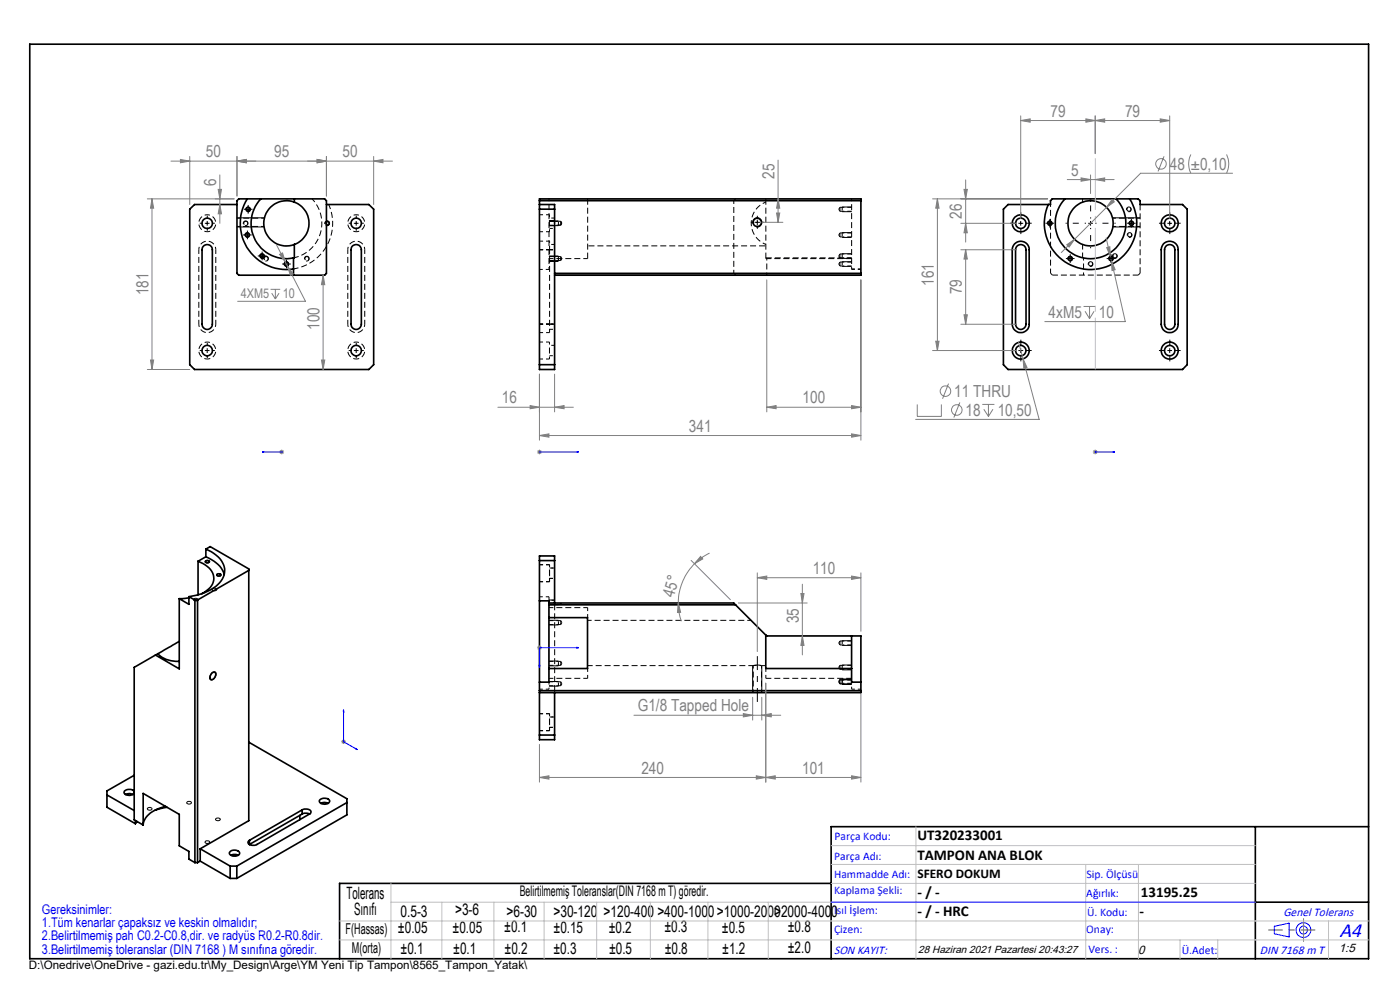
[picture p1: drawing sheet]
<svg xmlns="http://www.w3.org/2000/svg" width="297mm" height="210mm" viewBox="0 0 297 210" stroke-linecap="round" stroke-linejoin="round" font-family="sans-serif">
<g fill="none" stroke="#000" stroke-width=".21" stroke-dasharray="1.3 .6" stroke-dashoffset=".7" stroke-linecap="butt">
<path d="M44 45.6a1.8 1.8 0 0 0-1.6 2.6 1.8 1.8 0 0 0 3 .2 1.8 1.8 0 0 0-1.1-2.8h-.3M45.8 53a1.8 1.8 0 0 0-1.8-1.8 1.8 1.8 0 0 0-1.8 1.8M75.6 45.6a1.8 1.8 0 0 0-1.6 2.6 1.8 1.8 0 0 0 3 .2 1.8 1.8 0 0 0-1.1-2.8h-.3M77.4 53a1.8 1.8 0 0 0-1.8-1.8 1.8 1.8 0 0 0-1.8 1.8M116.6 45.6v3.6M162.7 54.7v3.7M222.9 43.4v3.6M229.9 54.7v3.7M42.2 68.8a1.8 1.8 0 0 0 1.8 1.8 1.8 1.8 0 0 0 1.8-1.8M44 72.6a1.8 1.8 0 0 0-1.6 2.6 1.8 1.8 0 0 0 3 .2 1.8 1.8 0 0 0-1.1-2.8h-.3M73.8 68.8a1.8 1.8 0 0 0 1.8 1.8 1.8 1.8 0 0 0 1.8-1.8M75.6 72.6a1.8 1.8 0 0 0-1.6 2.6 1.8 1.8 0 0 0 3 .2 1.8 1.8 0 0 0-1.1-2.8h-.3"/>
<path d="M116.6 72.6v3.6M116.6 119.8v3.6M116.5 144.7v1.5M116.6 151.4v3.6M180.7 146.2v-1.5"/>
</g>
<g fill="none" stroke="#000" stroke-width=".21" stroke-dasharray="1.3 .6" stroke-dashoffset=".5" stroke-linecap="butt">
<path d="M69.3 47a.42 .42 0 0 0-.3 .4 .42 .42 0 0 0 .3 .3M114.5 53h2.1M114.5 49.2h2.1M116.6 45.6h-2.1M116.6 48.5h1.1M116.6 53h1.1M116.6 51.2h-2.1M117.7 51.9h-1.1M117.7 46.3h-1.1M118.5 47.9v-1M118.5 55.3v-1M162.5 42.9a4.8 4.8 0 0 0-3.1 4.5 4.8 4.8 0 0 0 3.1 4.4"/>
<path d="M178.7 55.5v1M178.7 53.8v1M178.7 49.3v1M178.7 43.9v1M114.5 68.8h2.1M114.5 70.6h2.1M114.5 76.2h2.1M116.6 72.6h-2.1M116.6 75.5h1.1M116.6 68.8h-2.1M116.6 68.8h1.1M116.6 69.9h1.1"/>
<path d="M117.7 68.8h-1.1M117.7 73.3h-1.1M114.5 119.8h2.1M116.6 119.8h-2.1M114.5 123.4h2.1M116.6 122.7h1.1M116.6 120.5h1.1M117.7 120.5h-1.1M118.5 132.6v-1M124.7 128.9v2.1M178.7 135.9v1M114.5 155h2.1"/>
<path d="M114.5 151.4h2.1M116.6 151.4h-2.1M116.6 154.3h1.1M116.6 152.1h1.1M117.7 152.1h-1.1M118.5 145.5v-1M118.5 141.2v-1M124.7 141.8v2.1M161.5 141.2h1M162.5 143.9v-2.1M178.7 141.1v1M178.7 144.2v1"/>
<path d="M178.7 144v1"/>
</g>
<path d="M116.6 51.2v1.8M116.6 68.8v1.8M116.6 119.8v1.8M116.6 121.6v1.8M116.6 153.2v1.8M116.6 151.4v1.8M161.5 141.2h-1.7" fill="none" stroke="#000" stroke-width=".21" stroke-dasharray="1.3 .6" stroke-dashoffset=".9" stroke-linecap="butt"/>
<g fill="none" stroke="#000" stroke-width=".21" stroke-dasharray="1.3 .6" stroke-dashoffset=".4" stroke-linecap="butt">
<path d="M62.5 54.7a7.5 7.5 0 0 0 3.7-12.5M118.9 46.9v.9M118.9 54.4v.9M118.9 47l.2 .3-.2 .4M178.2 50.3v-.9M178.2 44.8v-.8M178.2 54.7v-.8M178.2 56.4v-.8M229.7 42.2v.7M42.2 68.8v-15.8M45.8 68.8v-15.8M73.8 68.8v-15.8"/>
<path d="M77.4 68.8v-15.8M116.6 68.8v-15.8M116.5 126.6v.8M159.4 131.6h-34.7M178.2 136.8v-.8M159.8 141.2l.9-.1M160.7 141.1l.8 .1M178.2 144.9v-.8M178.2 142v-.9"/>
</g>
<g fill="none" stroke="#000" stroke-width=".21" stroke-dasharray="1.3 .6" stroke-dashoffset=".6" stroke-linecap="butt">
<path d="M50.3 48h5.7M56.1 46.3h-5.8M114.5 57.2h2M117.7 47h1.2M118.9 47.7h-1.2M155.7 58v-15.4M180.7 57.2h2M182.7 57h-2M236.1 48h5.8M241.9 46.3h-5.9M116.5 126.6h-2M117.7 127.3h-1.2"/>
<path d="M114.5 146.2h2M159.8 141.2v5.7M161.5 146.9v-5.7M180.7 146.2h2"/>
</g>
<path d="M116.5 42.2v15M180.7 57.2v-15" fill="none" stroke="#000" stroke-width=".21" stroke-dasharray="1.3 .6" stroke-dashoffset=".8" stroke-linecap="butt"/>
<g fill="none" stroke="#000" stroke-width=".21" stroke-dasharray="1.3 .6" stroke-linecap="butt">
<path d="M118.9 47.8l.3-.4M118.9 55.3l.3-.5M119.2 47.4l-.3-.5M119.2 54.8l-.3-.4M124.7 42.2v12.7M155.7 58l.4 .4M156.1 42.2l-.4 .4M162.5 54.9v-12.7M162.7 54.7h-.2M177.9 49.8l.3 .5M177.9 44.4l.3 .4M177.9 54.3l.3 .4"/>
<path d="M177.9 56l.3 .4M178.2 49.4l-.3 .4M178.2 44l-.3 .4M178.2 53.9l-.3 .4M178.2 55.6l-.3 .4M223.3 58.4l-.4-.4M241.9 58v-14.6M241.9 58l-.4 .4M117.7 128.3v-.4M118.9 127.9v.3M118.9 132.1v.4M118.9 131.6v.5"/>
<path d="M118.9 128.2l.2-.3M118.9 132.5l.3-.4M119.2 132.1l-.3-.5M177.9 136.4l.3 .4M178.2 136l-.3 .4M117.7 146.9v-.4M118.9 145v.5M118.9 144.6v.4M118.9 140.7v.4M118.9 140.3v.4M118.9 145.5l.3-.5M118.9 141.1l.3-.4"/>
<path d="M119.2 145l-.3-.4M119.2 140.7l-.3-.4M177.9 144.5l.3 .4M177.9 144.7l.3 .4M177.9 141.6l.3 .4M178.2 145.1v-.2M178.2 144.1l-.3 .4M178.2 144.3l-.3 .4M178.2 141.1l-.3 .5"/>
</g>
<path d="M62.3 57a9.8 9.8 0 0 0 7.4-13.6M180.7 54.7h-18M229.7 51.8v2.9M124.7 141.2h35.1" fill="none" stroke="#000" stroke-width=".21" stroke-dasharray="1.3 .6" stroke-dashoffset=".2" stroke-linecap="butt"/>
<g fill="none" stroke="#000" stroke-width=".21" stroke-dasharray="1.3 .6" stroke-dashoffset=".3" stroke-linecap="butt">
<path d="M52.1 46.9a.42 .42 0 0 0-.4 .6 .42 .42 0 0 0 .7 .2 .42 .42 0 0 0-.1-.7l-.2-.1M56.5 54.4a.42 .42 0 0 0-.4 .6 .42 .42 0 0 0 .6 .1 .42 .42 0 0 0-.1-.6l-.1-.1M65.1 54.4a.42 .42 0 0 0-.4 .6 .42 .42 0 0 0 .7 .1 .42 .42 0 0 0-.1-.6l-.2-.1M116.5 47.8h2.4M116.5 54.9h8.2M116.5 55.3h2.4M118.9 46.9h-2.4M118.9 54.4h-2.4M178.2 50.3h2.5M178.2 44.8h2.5M178.2 54.7h2.5M178.2 56.4h2.5"/>
<path d="M180.7 49.4h-2.5M180.7 44h-2.5M180.7 53.9h-2.5M180.7 55.6h-2.5M222.9 47.7v10.3M231.4 56.4a.42 .42 0 0 0 .4-.6 .42 .42 0 0 0-.7-.1 .42 .42 0 0 0 .1 .7h.2M236.5 54.7a.42 .42 0 0 0 .4-.6 .42 .42 0 0 0-.7-.1 .42 .42 0 0 0 .2 .7h.1M239.5 44.8a.42 .42 0 0 0 .4-.6 .42 .42 0 0 0-.7-.1 .42 .42 0 0 0 .1 .7h.2M239.7 50.3a.42 .42 0 0 0 .3-.6 .42 .42 0 0 0-.6-.2 .42 .42 0 0 0 .1 .7l.2 .1M116.5 128.2h2.4M116.5 132.5h2.4M118.9 131.6h-2.4"/>
<path d="M124.7 128.9h-8.2M178.2 136.8h2.5M180.7 136h-2.5M116.5 143.9h8.2M116.5 145.5h2.4M116.5 141.1h2.4M118.9 144.6h-2.4M118.9 140.3h-2.4M178.2 144.9h2.5M178.2 145.1h2.5M178.2 142h2.5M180.7 144.1h-2.5"/>
<path d="M180.7 144.3h-2.5M180.7 141.1h-2.5"/>
</g>
<path d="M162.5 54.9h18.2M223.3 58.4h18.2M117.7 128.3v18.2M162.5 143.9h18.2" fill="none" stroke="#000" stroke-width=".21" stroke-dasharray="1.3 .6" stroke-dashoffset=".1" stroke-linecap="butt"/>
<path d="M124.7 52.2h37.8" fill="none" stroke="#000" stroke-width=".21" stroke-dasharray="1.3 .6" stroke-dashoffset="-.2" stroke-linecap="butt"/>
<g fill="none" stroke="#000" stroke-width=".35">
<path d="M6.3 9.4h284v194h-284zM43.1 52.2a1.1 1.1 0 0 1 1.3-.2 1.1 1.1 0 0 1 .6 1v15.8a1.09 1.09 0 0 1-1 1.1 1.09 1.09 0 0 1-1.1-1.1v-15.8zM50.3 43.4h-9l-1 1v33l1 1h36.9l1.1-1v-33l-1.1-1h-8.9M50.7 42.2h18.2l.4 .4v15.4l-.4 .4h-18.2l-.4-.4v-15.4zM52.5 42.2a9.8 9.8 0 0 0 .1 10.6 9.8 9.8 0 0 0 9.7 4.3M55.4 42.2a7.5 7.5 0 0 0-1.2 8.8 7.5 7.5 0 0 0 8.1 3.7M62.3 54.7v3.7M62.4 42.9a4.8 4.8 0 0 1 3.2 4.5 4.8 4.8 0 0 1-3.2 4.4M62.4 51.8v2.9h-.1M62.4 42.9a4.8 4.8 0 0 0-6.4 4.5 4.8 4.8 0 0 0 6.4 4.4M62.4 42.2v.7M69.3 47a.42 .42 0 0 1 .5 .4 .42 .42 0 0 1-.5 .4"/>
<path d="M74.7 52.2a1.12 1.12 0 0 1 1.2-.2 1.12 1.12 0 0 1 .8 1v15.8a1.09 1.09 0 0 1-1.1 1.1 1.09 1.09 0 0 1-1.1-1.1v-15.8zM114.4 44.4h3.3M114.4 43.4h3.3v35h-3.3v-36.2h68.2v16.2h-64.9M114.4 42.6h68.2M117.7 58h64.9M212.9 44.4l1-1h8.9v-.8l.4-.4h18.2l.5 .4v.8h9l.9 1v33l-.9 1h-37l-1-1zM215.2 51.7a1.8 1.8 0 0 1 2-.4 1.8 1.8 0 0 1 1.1 1.7v15.8a1.8 1.8 0 0 1-1.8 1.8 1.8 1.8 0 0 1-1.8-1.8v-15.8l.2-.7zM215.7 52.2a1.13 1.13 0 0 1 1.2-.2 1.13 1.13 0 0 1 .8 1v15.8a1.11 1.11 0 0 1-1.1 1.1 1.11 1.11 0 0 1-1.2-1.1v-15.8zM222.8 47v.8M226 42.2a7.5 7.5 0 0 0 .1 10.5 7.5 7.5 0 0 0 10.5 0 7.5 7.5 0 0 0 .1-10.5M239.6 42.2a9.8 9.8 0 0 1-7.6 14.9 9.8 9.8 0 0 1-9.6-13.7M246.8 51.7a1.82 1.82 0 0 1 2-.4 1.82 1.82 0 0 1 1.1 1.7v15.8a1.8 1.8 0 0 1-1.8 1.8 1.8 1.8 0 0 1-1.8-1.8v-15.8z"/>
<path d="M247.3 52.2a1.1 1.1 0 0 1 1.2-.2 1.1 1.1 0 0 1 .7 1v15.8a1.09 1.09 0 0 1-1.1 1.1 1.09 1.09 0 0 1-1-1.1v-15.8zM114.4 77.4h3.3M42 119.1a4.4 4.4 0 0 1 3.4 3.6 3.9 3.9 0 0 1-2.6 3.2M42 119.1v7.1M43.6 119.1a.43 .43 0 0 1 .4-.2 .43 .43 0 0 1 .4 .3 .42 .42 0 0 1-.5 .2 .42 .42 0 0 1-.3-.3zM43.7 116.5a6 6 0 0 1 4 4.1 4.7 4.7 0 0 1-3 4.5l-1.8 .8-2.8 .7M43.7 118.1a6.1 6.1 0 0 1 3.9 3.7M43.7 116.5l.9-.6 8.2 4.8v53.4l-10.3 5.9M43.7 116.5v1.6M43.7 118.1l-1.7 1M114.4 118.9h3.3M33 139l-4.5 2.6v32.3l1.9 1.1"/>
<path d="M33.5 138.7a5.4 5.4 0 0 0 4.5 1.6M33.5 138.7l-.5 .3M38 136.1l-4.5 2.6M38 127v14.9l-5-2.9M40.1 126.8l-2.1 .2M40.1 126.6l1.2 .7M40.1 126.6v1.6l-2.1-1.2M41.3 127.3h.6M41.3 127.3v55.7M41.9 127.3v55.7M46 121.8a.39 .39 0 0 1 .5-.1 .39 .39 0 0 1 .2 .4h-.6zM52.8 121l-10.9 6.3"/>
<path d="M114.4 127.5v17.2M114.4 127.5v-9.6h3.3v10M114.4 127.5h2.1v3.5M116.5 131v10.8M116.5 131h8.1v10.8h-8.1M116.5 128.3h39.5M116.5 127.9h39.1l.4 .4M156 128.3l6.5 6.4M162.5 134.7l.2 .2h19.9v9.8M162.5 134.7v7.1h18.2M180.7 134.9v6.9M45 142.8a.49 .49 0 0 1 .7-.1 .49 .49 0 0 1 0 .7 .64 .64 0 0 1-.4 .7 .64 .64 0 0 1-.7-.2v-.6z"/>
<path d="M52.8 157.4l20.8 12v3.5l-23.4 13.4M114.4 144.7v12.2h3.3v-10M114.4 146.5h68.2M114.4 155.9h3.3M116.5 141.8v2.9h-2.1M180.7 141.8v2.9h1.9M182.6 144.7v2.2h-68.2M22.7 168.6l5.8 3.3M26.6 168.5a1.79 1.79 0 0 1 1.6 0M28.5 167.9a1.36 1.36 0 0 0-2.2 .2 1.27 1.27 0 0 0 2 .3l.2-.2M28.5 164.5l-5.8 3.3v3.4l6 3.5M28.7 174.1v.6"/>
<path d="M29.1 174.3l-.4 .4M30.4 175v-6.7l7.6 4.4v6.7l2.1 1.2v1.6l1.2 .8M35.1 171.1a6.2 6.2 0 0 0-4.6 3.1l-.1 .8M35.5 171.3l-2.6 .6M63.6 173v.9M64.1 171.8a1.24 1.24 0 0 1 1.9 .5l-.3 .4-11.2 6.4a1.29 1.29 0 0 1-1.9-.5l.3-.3M64.1 172.7l.5-.2 1.1 .2M64.1 171.8l-11.2 6.5M64.1 172.7l-11.2 6.4v-.8M64.1 171.8v.9M67.9 169.6a1.47 1.47 0 0 1 2.1 .3 1.24 1.24 0 0 1-1.1 .7 1.24 1.24 0 0 1-1.2-.7zM68.1 170.4a1.59 1.59 0 0 1 1.5 0"/>
<path d="M73.6 170.2l-23.4 13.5M266.3 175.4v28M290.3 175.4h-114v28M41.3 183h.6M42.5 180v2.7M42.5 182.7l-.6 .3M42.5 180l6.3 3.7M42.5 182.7l6.3 3.6M48.8 180.7a1.24 1.24 0 0 1 2 .4 1.32 1.32 0 0 1-2.2-.1zM48.8 183.7h1.4M48.8 186.3h1.4M48.8 183.7v2.6"/>
<path d="M49 181.4a1.79 1.79 0 0 1 1.5 0M50.2 183.7v2.6M176.3 187.4h-104.3v16M266.3 191.4h24"/>
<circle cx="44" cy="47.4" r="1.1"/>
<circle cx="52.5" cy="49.8" r=".42"/>
<circle cx="52.6" cy="44.4" r=".41"/>
<circle cx="55.6" cy="54.3" r=".42"/>
<circle cx="60.8" cy="56" r=".42"/>
<circle cx="75.6" cy="47.4" r="1.1"/>
<circle cx="160.6" cy="47.2" r=".88"/>
<circle cx="216.5" cy="47.4" r="1.1"/>
<circle cx="216.6" cy="47.4" r="1.8"/>
<circle cx="222.7" cy="47.4" r=".42"/>
<circle cx="227" cy="54.8" r=".42"/>
<circle cx="231.3" cy="47.4" r="4.8"/>
<circle cx="235.7" cy="54.9" r=".43"/>
<circle cx="240" cy="47.4" r=".42"/>
<circle cx="248.1" cy="47.4" r="1.1"/>
<circle cx="248.1" cy="47.4" r="1.81"/>
<circle cx="44" cy="74.4" r="1.1"/>
<circle cx="75.6" cy="74.4" r="1.1"/>
<circle cx="216.5" cy="74.4" r="1.1"/>
<circle cx="216.6" cy="74.4" r="1.8"/>
<circle cx="248.1" cy="74.4" r="1.1"/>
<circle cx="248.1" cy="74.4" r="1.81"/>
</g>
<g fill="none" stroke="#808080" stroke-width=".21">
<path d="M36.3 34.2h47M38.3 33.8l2 .4-2 .3zM40.3 33.2v10.2M46.6 37.1v10.3M50.3 34.2l1.9-.4v.7zM50.3 33.2v8.4M67.3 33.8l2 .4-2 .3zM69.3 33.2v8.4M79.3 34.2l1.9-.4v.7zM79.3 33.2v10.2M165.1 34v13.2M204.9 38.2v13.2"/>
<path d="M216.5 25.6l2-.4v.7zM216.5 25.6h31.6M216.5 24.6v21.8M226.4 38.1h10M229.3 37.7l2.1 .4-2.1 .3zM230.4 25.2l1.9 .4-1.9 .3zM231.4 37.1v4M232.3 24.6v8M232.3 25.6l2.1-.4v.7zM232.3 38.1l2.1-.4v.7zM246.1 25.2l2 .4-2 .3zM246.9 33.2l-1.2 3.2"/>
<path d="M248.1 24.6v21.8M252.6 32.8a4.5 4.5 0 0 0 0 4M260.2 32.8a4.5 4.5 0 0 1 0 4M261.5 36.8h-19.5l-16.9 16.8M32.2 42.2v36.2M32.2 42.2l.4 2h-.7zM46.3 40.2h.7l-.4 2zM46.6 43.4l.4 2h-.7zM49.7 42.2h-18.4M58.7 52l1.8 3.6M59.3 54l.6-.4 .6 2zM60.5 55.6l.5 .9"/>
<path d="M61 56.5l1.2 1.6-.6 .3zM61 56.5l3.8 7.4h-14.4M68.5 58.4l.4 2h-.7zM68.5 58.4v20M161.6 47.2h4.5M162.7 59.4v28M164.7 45.2h.7l-.3 2zM165.1 42.2l.3 2h-.7zM182.6 59.4v34M197.8 42.2h24.4M198.9 42.2v32.2M198.9 42.2l.3 2h-.7z"/>
<path d="M203.8 47.4h11.7M203.8 53h11.7M204.5 40.2h.7l-.3 2zM204.9 53l.3 2h-.7zM204.9 53v15.8M204.9 47.4l.3 2h-.7zM226.3 51.9l1.7-1.1-1.2 1.6zM234.7 50.5l.8 3.9M234.8 52.5l.6-.2 .1 2.1zM235.8 55.3l.8 1.9-.7 .2zM235.8 55.3l2.9 12.9h-17M235.9 42.3l.5 .5-1.7 1.2z"/>
<path d="M31.3 78.4h9M31.9 76.4h.7l-.4 2zM57.4 61.4h2M57.6 62.2l.8 1.2M58.4 61.4v2M59.2 62.2l-.8 1.2M68.2 76.4h.7l-.4 2zM114.4 79.4v14M117.7 79.4v8M197.8 74.4h17.7M198.5 72.4h.7l-.3 2zM203.8 68.8h11.7"/>
<path d="M204.5 66.8h.7l-.3 2zM216.1 72.6l.9 3.5M217 76.1l.9 1.9-.7 .1zM217 76.1l3.5 12.9h-26.3M229.9 65h2.5M230.2 66l.9 1.6M231.1 65v2.6M232.1 66l-1 1.6M59.3 95.9h1M59.4 95.5l.7 .7M59.8 95.4v1M60.1 95.5l-.7 .7"/>
<path d="M105.6 86.4h16M112.5 86l1.9 .4-1.9 .3zM113.9 95.9h1M114.1 95.5l.7 .7M114.4 92.4l2.1-.4v.7zM114.4 95.4v1M114.4 92.4h68.2M114.8 95.5l-.7 .7M117.7 86.4l2-.4v.7zM162.7 86.4l1.9-.4v.7zM162.7 86.4h19.9M180.7 92l1.9 .4-1.9 .3z"/>
<path d="M180.7 86l1.9 .4-1.9 .3zM194.6 85.8v2.5h5.1v-2.5M201.2 81.4l-1.2 3.2M203.6 85.4l-1.2 3.2M208.4 85.8h2.6M208.7 86.8l1 1.5M209.7 85.8v2.5M210.6 86.8l-.9 1.5M231.8 95.9h1M232 95.5l.7 .7M232.3 95.4v1M232.7 95.5l-.7 .7"/>
<path d="M146.6 118.9l8.3 8.3M147.3 119.6a11.9 11.9 0 0 0-3.4 8.3M148.6 118l.5 .6-1.8 1zM150.5 117.3a11.7 11.7 0 0 0-3.2 2.3M113.9 137.4h1M114.1 137l.7 .8M114.4 136.9v1M114.8 137l-.7 .8M143.9 127.9l.5 2h-.7zM143.9 127.9a10.8 10.8 0 0 0 .6 3.9M156.6 127.9h14.6M160.7 122.5l2-.3v.7z"/>
<path d="M160.7 121.5v16.7M160.7 122.5h21.9M169.9 125.9h.7l-.4 2zM170.2 134.9l.4 2h-.7zM170.2 123.9v15M180.7 122.2l1.9 .3-1.9 .4zM182.6 121.5v12.4M72.4 157.3h1M72.5 157l.7 .7M72.9 156.8v1M73.2 157l-.7 .7M114.4 157.9v8"/>
<path d="M134.5 151.7h31.1M157.7 151.4l2 .3-2 .4zM159.7 147.9v4.8M161.6 151.7l2-.3v.7zM161.6 147.9v4.8M162.5 144.9v21M182.6 147.2v18.7M114.4 164.9l2.1-.3v.7zM160.4 164.6l2.1 .3-2.1 .4zM162.5 164.9l2-.3v.7zM180.7 164.6l1.9 .3-1.9 .4zM182.6 164.9h-68.2"/>
<circle cx="246.3" cy="34.8" r="1.12"/>
<circle cx="200.6" cy="83" r="1.12"/>
<circle cx="203" cy="87" r="1.13"/>
</g>
<g fill="none" stroke="#00f" stroke-width=".21">
<path d="M55.6 95.9h4.2M55.6 95.9h.4h-.4M59.7 95.9h.2zM59.8 95.9h.1M114.3 95.9h.2zM114.4 95.9h.1M114.4 95.9h8.4M122.8 95.9h-.5h.5M232.2 95.9h.2zM232.3 95.9h.1M232.3 95.9h4.2M236.5 95.9h-.4h.4"/>
<path d="M122.3 137.3l.5 .1-.5 .1zM122.8 137.4h-8.4v4.2M72.9 150.6l.1 .3-.2-.1zM72.9 150.6v6.7l2.9 1.7M75.5 158.8l.3 .2h-.3zM114.3 141.1h.2l-.1 .5zM176.3 191.4h90M270.3 196.5l3.2-.7v2.9l-3.2-.6z"/>
<circle cx="276.5" cy="197.3" r="1.57"/>
<circle cx="276.5" cy="197.3" r=".83"/>
</g>
<g fill="none" stroke="#000" stroke-width=".21">
<path d="M43.5 47.4h.9M44 46.9v1M50.3 48.1h5.7M50.3 46.2h5.8M51.6 47.5a.51 .51 0 0 1 .5-.6 .51 .51 0 0 1 .5 .5 .51 .51 0 0 1-.6 .5M52 49.8h1M52 50a.5 .5 0 0 1 .4-.6 .5 .5 0 0 1 .6 .5 .5 .5 0 0 1-.6 .4M52.1 44.5a.51 .51 0 0 1 .5-.6 .51 .51 0 0 1 .5 .6 .51 .51 0 0 1-.6 .4M52.1 44.4h1M52.5 49.3v1.1M52.6 43.9v1M55.1 54.4a.5 .5 0 0 1 .4-.6 .5 .5 0 0 1 .6 .5 .5 .5 0 0 1-.6 .5"/>
<path d="M55.1 54.3h1M55.6 53.8v1M56 55a.51 .51 0 0 1 .4-.7 .51 .51 0 0 1 .5 .6 .51 .51 0 0 1-.6 .4M60.3 56h.9M60.3 56.2a.5 .5 0 0 1 .4-.7 .5 .5 0 0 1 .6 .6 .5 .5 0 0 1-.7 .4M60.7 55.5v1M64.6 55a.51 .51 0 0 1 .4-.7 .51 .51 0 0 1 .6 .6 .51 .51 0 0 1-.7 .4M68.9 47.5a.51 .51 0 0 1 .5-.6 .51 .51 0 0 1 .5 .5 .51 .51 0 0 1-.6 .5M75.1 47.4h1M75.6 46.9v1M116.5 46.9h2M116.5 47.9h2"/>
<path d="M116.5 54.4h2M116.5 55.4h2M159.7 47.4a.97 .97 0 0 1 .8-1.2 .97 .97 0 0 1 1.1 1 .97 .97 0 0 1-1.2 .9M160.2 47.2h.9M160.7 46.7v1M178.6 56.5h2.1M178.6 55.5h2.1M178.6 54.8h2.1M178.6 53.8h2.1M178.6 50.4h2.1M178.6 49.3h2.1M178.6 44.9h2.1"/>
<path d="M178.6 43.9h2.1M216 47.4h1.1M216.5 46.9v1M222.2 47.4h1M222.2 47.5a.51 .51 0 0 1 .5-.6 .51 .51 0 0 1 .5 .5 .51 .51 0 0 1-.6 .5M222.7 46.9v1M226.5 54.8h1M226.6 55a.5 .5 0 0 1 .4-.6 .5 .5 0 0 1 .5 .5 .5 .5 0 0 1-.6 .4M227 54.4v1M230.9 47.4h.9M230.9 56.2a.51 .51 0 0 1 .4-.7 .51 .51 0 0 1 .6 .6 .51 .51 0 0 1-.7 .4M231.4 46.9v1"/>
<path d="M235.2 54.8h1M235.2 55a.51 .51 0 0 1 .4-.7 .51 .51 0 0 1 .6 .6 .51 .51 0 0 1-.7 .4M235.7 54.4v1M236 46.2h5.9M236 54.4a.48 .48 0 0 1 .5-.6 .48 .48 0 0 1 .5 .5 .48 .48 0 0 1-.6 .5M236.1 48.1h5.8M239 44.5a.5 .5 0 0 1 .4-.6 .5 .5 0 0 1 .6 .6 .5 .5 0 0 1-.6 .4M239.1 50a.51 .51 0 0 1 .5-.7 .51 .51 0 0 1 .5 .6 .51 .51 0 0 1-.6 .4M239.5 47.4h1M239.5 47.5a.51 .51 0 0 1 .4-.6 .51 .51 0 0 1 .6 .5 .51 .51 0 0 1-.6 .5M240 46.9v1M247.6 47.4h1"/>
<path d="M248.1 46.9v1M43.5 74.4h.9M44 73.9v1M75.1 74.4h1M75.6 73.9v1M216 74.4h1.1M216.5 73.9v1M247.6 74.4h1M248.1 73.9v1M43.6 118.9h.6a.34 .34 0 0 1 .2 .5 .34 .34 0 0 1-.5 0h-.2a.24 .24 0 0 1-.2-.2 .24 .24 0 0 1 .1-.3zM41.1 127.1a.48 .48 0 0 1 .5-.2 .48 .48 0 0 1 .3 .4l-.6 .2-.2-.2zM45.1 124.9l.7-.1a.3 .3 0 0 1 .1 .4 .3 .3 0 0 1-.4 .1h-.2a.24 .24 0 0 1-.3-.1 .24 .24 0 0 1 .1-.3z"/>
<path d="M45.9 121.9a.55 .55 0 0 1 .6-.3 .55 .55 0 0 1 .4 .5l-.7 .1-.2-.1zM116.5 127.3h1.2M116.5 128.3h2M116.5 131.6h2M116.5 132.6h2M178.6 136.9h2.1M178.6 135.9h2.1M44.8 142.8a.55 .55 0 0 1 .8-.3 .55 .55 0 0 1 .2 .9l-.3 .5a.57 .57 0 0 1-.8 .3 .57 .57 0 0 1-.1-.9zM116.5 144.6h2M116.5 145.5h2M116.5 140.2h2M116.5 141.2h2"/>
<path d="M159.7 141.2v5.7M161.6 141.2v5.7M178.6 142.1h2.1M178.6 141.1h2.1M178.6 145.2h2.1M178.6 144.2h2.1M178.6 145.1h2.1M178.6 144h2.1M31.3 171.4a.47 .47 0 0 1 .6-.2 .47 .47 0 0 1 .3 .5l-.4 .2-.4-.1-.1-.2zM39.7 170.1a.44 .44 0 0 1 .5-.2 .44 .44 0 0 1 .3 .6l-.5 .1a.27 .27 0 0 1-.3-.1 .27 .27 0 0 1 0-.4zM43.6 178.4h.4a.33 .33 0 0 1 .5 .3 .33 .33 0 0 1-.5 .2l-.5-.2zM45.8 173.7a.46 .46 0 0 1 .5-.2 .46 .46 0 0 1 .3 .5h-.7l-.2-.2z"/>
</g>
<path d="M160.7 148.9v-9.7" fill="none" stroke="#000" stroke-width=".21" stroke-dasharray="15.2 1.3 1.3 1.3" stroke-dashoffset="12.3" stroke-linecap="butt"/>
<path d="M279 197.3h-9.9" fill="none" stroke="#f00" stroke-width=".21" stroke-dasharray="15.2 1.3 1.3 1.3" stroke-dashoffset="12.2" stroke-linecap="butt"/>
<path d="M276.5 197.3v2.5M276.5 197.3v-2.5" fill="none" stroke="#808080" stroke-width=".21" stroke-dasharray="15.2 1.3 1.3 1.3" stroke-linecap="butt"/>
<path d="M232.4 78.4v-44.8" fill="none" stroke="#c0c0c0" stroke-width=".21" stroke-dasharray="15.2 1.3 1.3 1.3" stroke-dashoffset="4.3" stroke-linecap="butt"/>
<g fill="none" stroke="#000" stroke-width=".21" stroke-dasharray="15.2 1.3 1.3 1.3" stroke-linecap="butt">
<path d="M43 47.4h-.6M44 46.4v-.6M44 48.4v.6M45 47.4h.6M52 49.8h-.4M52.1 44.4h-.4M52.5 49.3v-.4M52.5 50.3v.5M52.6 43.9v-.4M52.6 44.9v.4M53 49.8h.4M53.1 44.4h.5"/>
<path d="M55.1 54.3h-.4M55.6 53.8v-.4M55.6 54.8v.4M56.1 54.3h.4M60.3 56h-.4M60.8 55.5v-.4M60.8 56.5v.4M61.3 56h.4M74.6 47.4h-.6M75.6 46.4v-.6M75.6 48.4v.6M76.6 47.4h.6"/>
<path d="M159.7 47.2h-.4M160.7 46.2v-.4M160.7 48.2v.3M161.7 47.2h.3M215.6 47.4h-1.3M216.6 46.4v-1.3M216.6 48.4v1.3M217.6 47.4h1.3M222.2 47.4h-.4M222.7 46.9v-.5M222.7 47.9v.4M223.2 47.4h.4"/>
<path d="M226.5 54.8h-.4M227 54.3v-.4M227 55.3v.5M227.5 54.8h.5M235.2 54.8h-.4M235.7 54.3v-.4M235.7 55.3v.5M236.2 54.8h.4M239.5 47.4h-.4M240 46.9v-.5M240 47.9v.4M240.5 47.4h.4"/>
<path d="M247.2 47.4h-1.3M248.2 46.4v-1.3M248.2 48.4v1.3M249.2 47.4h1.3M43 74.4h-.6M44 73.4v-.6M44 75.4v.6M45 74.4h.6M74.6 74.4h-.6M75.6 73.4v-.6M75.6 75.4v.6M76.6 74.4h.6"/>
<path d="M215.6 74.4h-1.3M216.6 73.4v-1.3M216.6 75.4v1.3M217.6 74.4h1.3M247.2 74.4h-1.3M248.2 73.4v-1.3M248.2 75.4v1.3M249.2 74.4h1.3"/>
</g>
<path d="M230.4 47.4h-4.3M231.4 46.4v-4.3M231.4 48.4v4.3M232.4 47.4h4.3" fill="none" stroke="#000" stroke-width=".21" stroke-dasharray="15.2 1.3 1.3 1.3" stroke-dashoffset="15" stroke-linecap="butt"/>
<g fill="none" stroke="#c0c0c0" stroke-width=".21">
<path d="M176.3 179.4h90M194.3 175.4v28M72 199.4h218.3M72 195.4h218.3M82.9 187.4v16M82.9 191.4h183.4M93.7 191.4v12M104.8 191.4v12M115.4 191.4v12M126.6 191.4v12M138 191.4v12M150.2 191.4v12"/>
<path d="M163 191.4v12M176.3 183.4h90M176.3 187.4h90M230.3 183.4v20M241.5 183.4v20M250.3 199.4v4M258.3 199.4v4M281.8 195.4v8"/>
</g>
<g fill="#808080">
<path d="M246.1 25.2l2 .4-2 .3zM232.3 25.6l2.1-.4v.7zM232.3 38.1l2.1-.4v.7zM229.3 37.7l2.1 .4-2.1 .3z"/>
<path d="M216.5 25.6l2-.4v.7zM230.4 25.2l1.9 .4-1.9 .3z"/>
</g>
<g fill="#00f">
<path d="M114.3 95.9h.2zM122.3 95.9h.5z"/>
<path d="M114.3 141.1h.2l-.1 .5zM122.3 137.3l.5 .1-.5 .1z"/>
<path d="M75.5 158.8l.3 .2h-.3zM72.9 150.6l.1 .3-.2-.1z"/>
<path d="M55.6 95.9h.4zM59.7 95.9h.2z"/>
<path d="M236.1 95.9h.4zM232.2 95.9h.2z"/>
</g>
<g fill="#808080">
<path d="M59.3 54l1.2 1.6-.6-2zM61 56.5l.6 1.9 .6-.3z"/>
<path d="M217 76.1l.2 2 .7-.1zM234.8 52.5l.7 1.9-.1-2.1zM235.8 55.3l.1 2.1 .7-.2zM226.3 51.9l.5 .5 1.2-1.6zM235.9 42.3l-1.2 1.7 1.7-1.2z"/>
<path d="M114.4 164.9l2.1-.3v.7zM160.4 164.6l2.1 .3-2.1 .4z"/>
<path d="M162.5 164.9l2-.3v.7zM180.7 164.6l1.9 .3-1.9 .4z"/>
<path d="M160.7 122.5l2-.3v.7zM180.7 122.2l1.9 .3-1.9 .4z"/>
<path d="M161.6 151.7l2-.3v.7zM157.7 151.4l2 .3-2 .4z"/>
<path d="M148.6 118l.5 .6-1.8 1zM143.9 127.9l.5 2h-.7z"/>
<path d="M164.7 45.2h.7l-.3 2zM165.1 42.2l.3 2h-.7z"/>
<path d="M31.9 76.4h.7l-.4 2zM32.2 42.2l.4 2h-.7z"/>
<path d="M198.5 72.4h.7l-.3 2zM198.9 42.2l.3 2h-.7zM204.9 47.4l.3 2h-.7zM204.5 40.2h.7l-.3 2z"/>
<path d="M46.6 43.4l.4 2h-.7zM46.3 40.2h.7l-.4 2z"/>
<path d="M68.5 58.4l.4 2h-.7zM68.2 76.4h.7l-.4 2zM204.9 53l.3 2h-.7zM204.5 66.8h.7l-.3 2zM169.9 125.9h.7l-.4 2zM170.2 134.9l.4 2h-.7z"/>
<path d="M114.4 92.4l2.1-.4v.7zM180.7 92l1.9 .4-1.9 .3zM112.5 86l1.9 .4-1.9 .3zM117.7 86.4l2-.4v.7zM162.7 86.4l1.9-.4v.7zM180.7 86l1.9 .4-1.9 .3z"/>
<path d="M50.3 34.2l1.9-.4v.7zM67.3 33.8l2 .4-2 .3z"/>
<path d="M38.3 33.8l2 .4-2 .3zM50.3 34.2l1.9-.4v.7zM67.3 33.8l2 .4-2 .3zM79.3 34.2l1.9-.4v.7z"/>
</g>
<text font-size="4.4" fill="#00f" x="284.2" y="198.7">A4</text>
<g font-size="3.6">
<text x="73.5" y="190.7">Tolerans</text>
<text x="75.1" y="194.1">Sınıfı</text>
</g>
<g font-size="3.5" fill="#808080">
<text x="222.9" y="24.8">79</text>
<text x="238.7" y="24.8">79</text>
<text x="43.7" y="33.4">50</text>
<text x="58.2" y="33.4">95</text>
<text x="72.7" y="33.4">50</text>
<text x="248.2" y="36">48 ±0,10</text>
<text x="45.9" y="39.5" transform="rotate(-90 45.9 39.5)">6</text>
<text x="164.3" y="38" transform="rotate(-90 164.3 38)">25</text>
<text x="227.2" y="37.3">5</text>
<text x="204.1" y="46.4" transform="rotate(-90 204.1 46.4)">26</text>
<text x="31.5" y="62.7" transform="rotate(-90 31.5 62.7)">181</text>
<text x="198.1" y="60.7" transform="rotate(-90 198.1 60.7)">161</text>
<text x="204.1" y="62.5" transform="rotate(-90 204.1 62.5)">79</text>
<text x="67.8" y="70" transform="rotate(-90 67.8 70)">100</text>
<text x="222.5" y="67.4">4xM5</text>
<text x="233.1" y="67.4">10</text>
<text x="106.4" y="85.6">16</text>
<text x="170.3" y="85.6">100</text>
<text x="202.4" y="84.2">11 THRU</text>
<text x="204.8" y="88.2">18</text>
<text x="211.7" y="88.2">10,50</text>
<text x="146.2" y="91.6">341</text>
<text x="172.4" y="121.7">110</text>
<text x="142.9" y="126.8" transform="rotate(-75 142.9 126.8)">45°</text>
<text x="169.5" y="132.2" transform="rotate(-90 169.5 132.2)">35</text>
<text x="135.3" y="150.9">G1/8 Tapped Hole</text>
<text x="136.1" y="164.1">240</text>
<text x="170.2" y="164.1">101</text>
</g>
<g font-size="3.4">
<text x="84.4" y="198">±0.05</text>
<text x="85" y="194.4">0.5-3</text>
<text x="96" y="197.8">±0.05</text>
<text x="96.5" y="194.2">&gt;3-6</text>
<text x="107" y="197.8">±0.1</text>
<text x="107.5" y="194.5">&gt;6-30</text>
<text x="117.4" y="194.5">&gt;30-120</text>
<text x="117.4" y="197.9">±0.15</text>
<text x="128" y="194.5">&gt;120-400</text>
<text x="129.1" y="197.8">±0.2</text>
<text x="139.5" y="194.5">&gt;400-1000&gt;1000-2000&gt;2000-4000</text>
<text x="140.9" y="197.8">±0.3</text>
<text x="153.1" y="197.8">±0.5</text>
<text x="167.1" y="197.7">±0.8</text>
<text x="85" y="202.3">±0.1</text>
<text x="96.2" y="202.3">±0.1</text>
<text x="107" y="202.3">±0.2</text>
<text x="117.4" y="202.4">±0.3</text>
<text x="129.2" y="202.3">±0.5</text>
<text x="141" y="202.3">±0.8</text>
<text x="153.2" y="202.3">±1.2</text>
<text x="167.1" y="202.2">±2.0</text>
</g>
<g font-size="3.2">
<text x="194.6" y="178.2">UT320233001</text>
<text x="194.6" y="182.4">TAMPON ANA BLOK</text>
<text x="194.6" y="190.2">- / -</text>
<text x="242" y="190.2">13195.25</text>
<text x="194.6" y="194.3">- / - HRC</text>
<text x="241.7" y="194.3">-</text>
<text x="73.3" y="198.1">F(Hassas)</text>
<text x="74.7" y="202.2">M(orta)</text>
</g>
<text font-size="3.1" x="110.3" y="190.1">Belirtilmemiş Toleranslar(DIN 7168 m T) göredir.</text>
<g font-size="2.8" fill="#808080">
<text x="51.1" y="63.3">4XM5</text>
<text x="60" y="63.3">10</text>
</g>
<text font-size="2.8" x="194.6" y="186.2">SFERO DOKUM</text>
<g font-size="2.8" fill="#0000e8">
<text x="8.9" y="193.8">Gereksinimler:</text>
<text x="8.9" y="196.6">1.Tüm kenarlar çapaksız ve keskin olmalıdır;</text>
<text x="8.9" y="199.5">2.Belirtilmemiş pah C0.2-C0.8,dir. ve radyüs R0.2-R0.8dir.</text>
<text x="8.9" y="202.3">3.Belirtilmemiş toleranslar (DIN 7168 ) M sınıfına göredir.</text>
</g>
<g font-size="2.6" fill="#00f">
<text x="272.3" y="194.3">Genel Tolerans</text>
<text x="176.9" y="202.3">SON KAYIT:</text>
<text x="267.3" y="202.4">DIN 7168 m T</text>
</g>
<g font-size="2.6">
<text x="241.4" y="202.3">0</text>
<text x="284" y="202">1:5</text>
</g>
<g font-size="2.5" fill="#00f">
<text x="177" y="178.2">Parça Kodu:</text>
<text x="177" y="182.4">Parça Adı:</text>
<text x="176.9" y="186.2">Hammadde Adı:</text>
<text x="177" y="189.7">Kaplama Şekli:</text>
<text x="230.5" y="190.2">Ağırlık:</text>
<text x="230.5" y="186.2">Sip. Ölçüsü</text>
<text x="176.9" y="193.9">Isıl İşlem:</text>
<text x="177" y="197.8">Çizen:</text>
<text x="230.4" y="197.8">Onay:</text>
<text x="230.6" y="194.3">Ü. Kodu:</text>
<text x="230.9" y="202.1">Vers. :</text>
<text x="250.7" y="202.4">Ü.Adet:</text>
</g>
<text font-size="2.5" x="6.1" y="205.5">D:\Onedrive\OneDrive - gazi.edu.tr\My_Design\Arge\YM Yeni Tip Tampon\8565_Tampon_Yatak\</text>
<text font-size="2.2" x="194.8" y="202.1">28 Haziran 2021 Pazartesi 20:43:27</text>
</svg>
